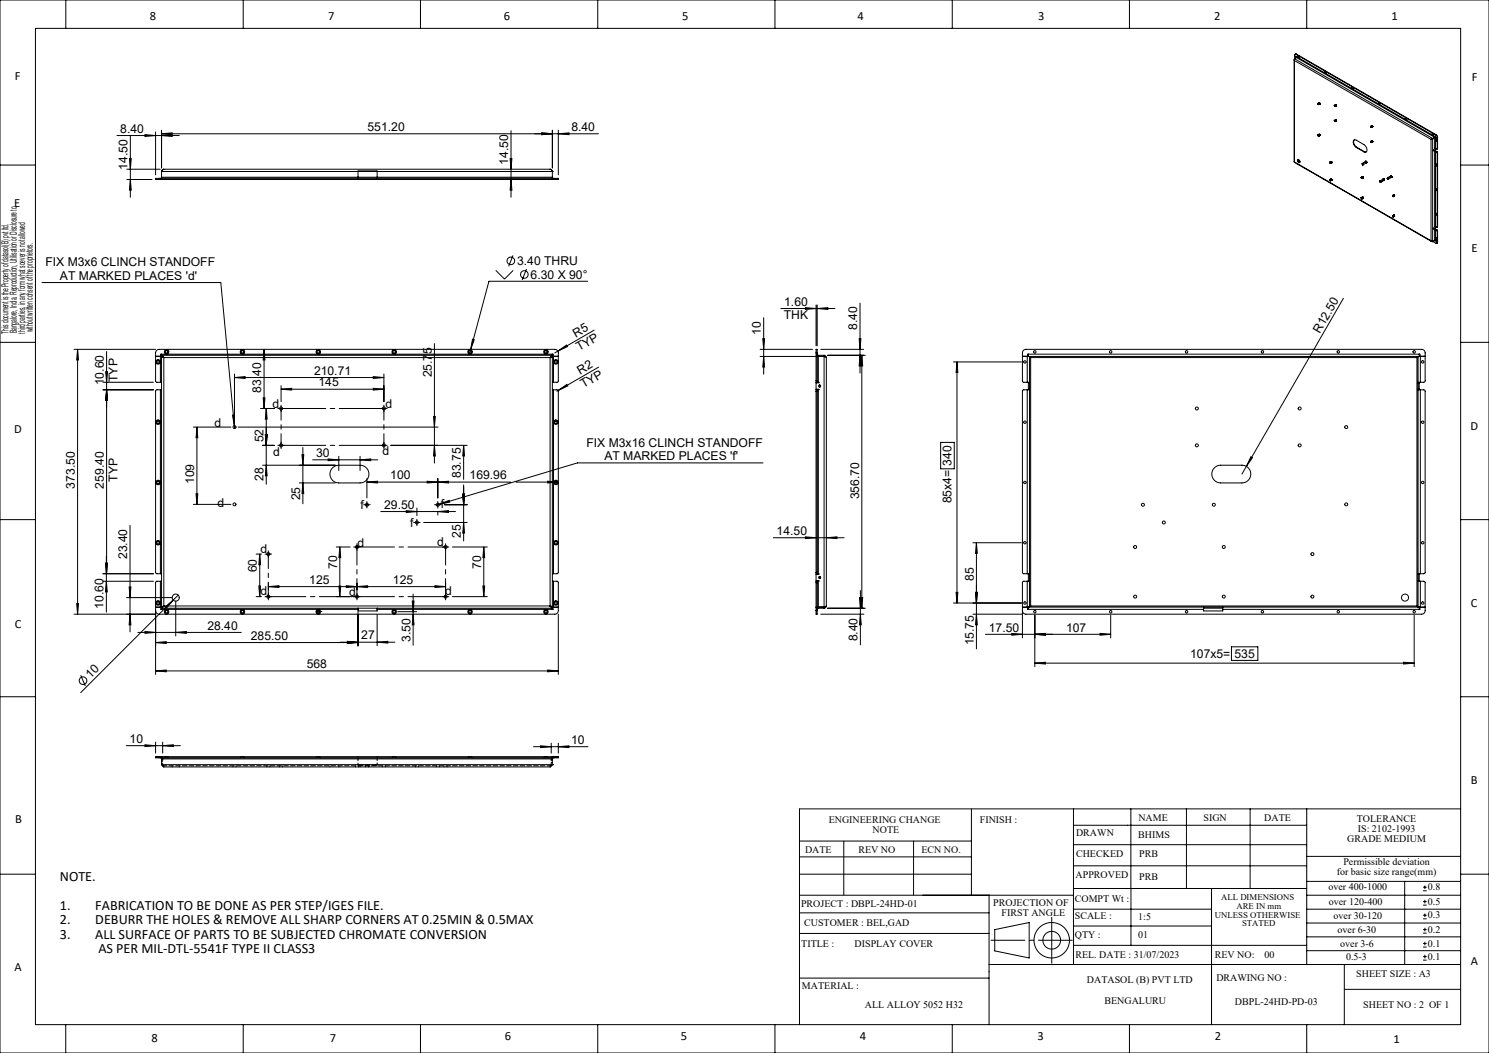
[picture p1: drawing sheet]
<svg xmlns="http://www.w3.org/2000/svg" width="420mm" height="297mm" viewBox="0 0 420 297" stroke-linecap="round" stroke-linejoin="round" font-family="sans-serif">
<g fill="none" stroke="#000" stroke-width=".28">
<path d="M0 0h420v297h-420zM10 8h402v281h-402zM18.6 0v7.9M68.6 0v8M118.6 0v8M168.6 0v8M218.6 0v8M268.6 0v8M318.6 0v8M365 16.9l.1 28.8M365.1 16.7v.4M365.1 16.6v.5"/>
<path d="M365.1 16.6l39 22.5M365.1 17.1l38.6 22.2M365.1 17.1v28.6M365.2 15.9l39.5 22.8M365.2 16l.5 .2M365.3 15.9l-.1 .1M365.3 16.4v.1M365.6 15.3l-.4 .2v1M365.6 15.3l39.4 22.8M365.7 15.3h-.4M365.7 15.3h-.1M365.7 15.3l39.4 22.7"/>
<path d="M365.7 16.2l-.6 .4M365.8 16l-.1 .2M365.8 16l39 22.5M366.1 15.8l.3 .1 .1 .4-.3-.1zM366.3 15.8l.2 .3M366.4 15.8l.1 .3M368.6 0v8M33 38.2h17.6M36.8 38.3v17.3M40.9 38l3 .2-3 .3zM43.9 37.2v12.1M45.6 38.2l3-.2v.5z"/>
<path d="M45.6 37.7l3-.2v.5zM45.6 36.7v10.7M144.1 36.9v18.7M152.8 37.5l3 .2-3 .3zM155.8 36.7v10.7M157.5 37.7l3-.2v.5zM157.5 36.7v12.6M168.8 37.7h-123.2M371.7 29.2v.1M371.7 38.1v.1M371.7 38.1l.3 .3M371.7 29.2l.3 .3"/>
<path d="M371.7 38.1h.1M371.7 29.2h.1M371.8 38.1l.2 .2M371.8 29.2l.2 .2M371.8 38.1h.1M371.8 29.2h.1M371.8 38.2l.1 .2M371.8 29.3l.1 .2M371.9 38.1l.1 .2M371.9 29.2l.1 .2M371.9 29.5h.1M371.9 38.1h-.1"/>
<path d="M372 29.4h.1M372 38.3h.1M372 38.4h.1M372 29.5h.1M372 38.4h-.1M372 29.5h-.1M372 37.9l.3 .3M372 29l.3 .3M372 37.9l-.2 .1M372 29l-.2 .1M372.1 29l.2 .2M372.1 37.9l.2 .3"/>
<path d="M372.1 37.9h.1M372.1 29h.1M372.1 29l.2 .3M372.1 29l.2 .3zM372.2 29.4l-.2 .1M372.3 38.2l-.3 .2M372.3 38.2h.1M372.3 29.3h.1M372.3 38.2v.1M372.3 29.2v.1M373.7 20.2l.4 .1v.4l-.3-.1zM373.9 20.2l.2 .3"/>
<path d="M376.4 34l.1-.1 .2 .3M376.4 29.8l.1-.1 .2 .3M376.4 29.8l.3 .2M376.4 34l.3 .2M376.4 29.8h.1M376.4 29.8l.2 .1M376.4 34l.2 .2M376.4 34h.1M376.4 29.7l.4-.2 .2 .3M376.4 29.8l.2 .2M376.5 29.7l.1 .3M376.5 34l.1 .2"/>
<path d="M376.5 29.7l.1 .2M376.5 29.7h.1M376.5 34h.1M376.5 30h.1M376.5 34.3h.1M376.5 29.8h-.1M376.5 34h-.1M376.5 29.8l.1 .1M376.5 34l.1 .1M376.6 29.9h.1M376.6 34.2h.1M376.7 30h.1"/>
<path d="M376.7 34.2h.1M376.7 30h-.2M376.7 34.2l-.2 .1M376.7 29.5l.2 .3M376.7 33.8l.2 .3M376.7 33.8l-.3 .1M376.7 29.5l.3 .3M376.7 33.8l.3 .2M376.7 33.8h.1M376.7 33.8l.2 .2M376.8 29.5l.1 .3M376.8 33.8l.1 .3"/>
<path d="M376.9 34.1l-.3 .2M376.9 29.9h.1M376.9 34.1h.1M376.9 29.8v.1M376.9 29.8l-.3 .2M376.9 34.1l-.2 .1M376.9 29.8h.1M376.9 34h.1M376.9 34v.1M377 29.8h.1M377 29.8l-.1 .1M377 34h.1"/>
<path d="M377 34l-.1 .1M381.3 24.5l.3 .2v.3l-.3-.1zM381.7 24.8l-.2-.2 .1 .3M382 39.5a1.53 1.53 0 0 0 .7 2M386.6 35.7l.2-.1 .1 .3M386.6 35.7l.3 .2M386.6 39.9h.2l.1 .2M386.6 39.9l.3 .2M386.6 35.7h.1M386.6 39.9v.1M386.6 39.9h.1M386.7 35.7l.2 .2"/>
<path d="M386.7 40l.2 .1M386.7 35.7h.1M386.7 40h.1M386.7 35.7l.1 .2zM386.7 40l.1 .2M386.7 39.9l.2 .2M386.8 35.7l.1 .1M386.8 39.9l.1 .2M386.8 35.7h.1M386.8 39.9h.1M386.8 36h.1M386.8 35.7l.1 .2"/>
<path d="M386.8 35.7h-.1M386.8 39.9l-.1 .1M386.9 35.9h.1M386.9 35.9l-.1 .1M386.9 35.4l.3 .3M386.9 39.7l.3 .3M386.9 35.4l-.2 .2M386.9 39.7l-.2 .1M387 35.4l.2 .3M387 39.7l.2 .3M387 39.7h.1M387 35.5l.2 .2"/>
<path d="M387.1 35.8l-.2 .2M387.2 35.7l-.1 .1M387.2 40l-.1 .1M387.2 35.7l-.3 .2M387.2 40l-.3 .1M387.2 40h.1M387.2 35.7h.1M387.2 35.7v.1M387.2 40v.1M388.8 28.9l.4 .2v.3l-.4-.2zM389.2 29.2l-.2-.3 .2 .3M396.4 33.3l.3 .1v.4l-.3-.2z"/>
<path d="M396.6 33.3l.2 .3M403.7 39.3v28.6M403.9 39.2h-.1M404 37.6l.3 .2v.3l-.3-.1zM404.1 39.1l-.4 .2M404.1 39.2l-.4 .1M404.1 39.1v29.1M404.2 37.7l.1 .3-.1-.3M404.7 38.9h.1M404.7 38.9h.2M404.7 38.9l-.6 .3M404.7 38.7l-.6 .4"/>
<path d="M404.7 38.7v3.1M404.8 38.5l-.1 .2M404.8 38.5l.1 .3 .6 .2M404.8 38.7h.1M404.9 38.6l-.2 .3M404.9 38.9v3.6l-.3 .2M404.9 38.8v.1M404.9 39.4l.4 .1v.4l-.3-.2zM405 38.1l.4 .6M405.1 38l.4 .7M405.1 38l-.1 .1M405.2 39.4l.1 .3z"/>
<path d="M405.4 38.7v3.2M405.5 39.1h.1M405.5 38.7h-.1M405.5 38.7v3.2M0 46.6h10M35.8 47.7h9.4M35.8 50.6h7.1M36.5 44.7h.5l-.2 3zM36.8 50.6l.2 3h-.5zM44.9 50.3h-.2a.49 .49 0 0 0-.8 .3h1M44.9 50.6h111.6M44.9 50.3v.3"/>
<path d="M44.9 50.3h111.6M45.6 50v.3M45.6 50l-.4 .3M45.6 48.4v1.6M45.6 50h110.2M45.6 48.4h110.2M45.6 48.4h.1M46.2 47.7l-.6 .7M46.2 47.7l-.5 .3-.1 .4M46.2 47.7h109M101 50.3v-2h5.4v2M101 48.3h5.4"/>
<path d="M143.9 44.7h.5l-.3 3zM144.1 50.6l.3 3h-.5zM155.2 47.7l.6 .7M155.2 47.7l.4 .2 .2 .5M155.8 50v.3M155.8 50l.3 .3M155.8 48.4v1.6M155.8 48.4h.1M156.5 50.3h.2a.49 .49 0 0 1 .8 .3h-1M156.5 50.3v.3M365.1 45.7h.1M365.1 45.7l38.7 22.4"/>
<path d="M365.1 45.7l38.6 22.2M366 45l.6 .2a.35 .35 0 0 1-.1 .7 .35 .35 0 0 1-.5-.4zM366.1 45.4l.6 .3M366.1 45l.1 .4 .4 .4-.4-.3M375.1 45.8h.1M375.1 50.7h.1M375.1 45.8l.3 .2M375.1 50.7l.3 .2M375.1 45.8l.2 .2M375.1 50.7l.2 .2M375.2 45.8l.1 .2M375.2 50.7l.1 .2"/>
<path d="M375.2 46.1h.1M375.2 51h.1M375.3 50.7h-.1M375.3 50.7v.2M375.3 50.7v.1M375.3 46h.1M375.3 50.9h.1M375.3 50.8v.1M375.3 45.9v-.1v.1M375.4 46h.1M375.4 50.9h.1M375.4 46l-.2 .1"/>
<path d="M375.4 50.9l-.2 .1M375.4 45.6l.3 .3M375.4 50.5l.3 .3M375.4 45.6l-.3 .1M375.4 50.5l-.3 .1M375.4 45.5l.3 .4M375.4 50.4l.3 .4M375.4 45.5v.1M375.4 50.4v.1M375.5 45.6l.2 .3M375.5 50.5l.2 .3M375.7 45.9l-.3 .2"/>
<path d="M375.7 50.8l-.3 .2M375.7 45.9h-.1M375.7 50.8h-.1M375.7 45.9h.1M375.7 50.8h.1M382.6 41.6l-.7-.8a.73 .73 0 0 1-.2-.9 .73 .73 0 0 1 .9-.4l2.3 1.4 .5 .6a.73 .73 0 0 1 .2 1 .73 .73 0 0 1-.9 .3M382.6 41.6l2.1 1.2M382.7 41.5l-.1 .1M382.7 41.5l2.1 1.2M383.9 50.1h.1M383.9 55.8h.1M383.9 50.1l.3 .2"/>
<path d="M383.9 55.8l.3 .2M383.9 50l.3 .3M383.9 50v.1M384 50.1l.2 .2M384 55.8l.2 .2M384 50.1h.1M384 55.8h.1M384 50.1l.1 .2M384 55.8l.1 .2M384.1 50.1l.1 .2M384.1 55.8l.1 .2M384.1 50.4h.1"/>
<path d="M384.1 56.1h.1M384.1 50.1h-.1M384.1 55.8h-.1M384.1 50.1l.1 .1M384.1 55.8l.1 .1M384.2 50.3h.1M384.2 56h.1M384.2 50.2v.1M384.2 55.9v.1M384.2 50.3l-.1 .1M384.2 56l-.1 .1M384.2 49.8l.3 .4"/>
<path d="M384.2 55.6l.3 .3M384.2 49.8l-.2 .2M384.2 55.6l-.2 .1M384.3 49.8l.2 .4M384.3 55.6l.2 .3M384.3 55.5l.2 .4M384.3 49.8h.1M384.3 55.5v.1M384.3 46.2l.1 .2M384.3 46.1l.1 .4M384.3 46.1l-.1 .1M384.3 46.1h.1"/>
<path d="M384.3 46.2h.1M384.4 46.2l.1 .2M384.4 49.9l.1 .3M384.4 55.6l.1 .3M384.4 46.3l.1 .1M384.4 46.5h.1M384.4 46.2l.1 .1M384.4 46.4h.1M384.5 46.3l-.1 .1M384.5 46.4h.1M384.5 46.4h-.1M384.5 50.2l-.3 .2"/>
<path d="M384.5 55.9l-.3 .2M384.5 50.2h.1M384.5 55.9h.1M384.8 42.7l.6 .1M384.8 42.7l-.1 .1M385.2 45.5h.1M385.2 45.5l-.1 .1M385.2 45.6l.2 .3M385.2 45.6l-.9 .5M385.2 45.5l.2 .5M385.2 45.5l.3 .4M385.3 45.5h.1"/>
<path d="M385.3 45.5h-.1M385.3 45.5l.2 .5M385.3 45.5l.2 .2-.1 .3M385.3 45.5l-.1 .1M385.3 45.5l.3 .3M385.3 45.5l.2 .3M385.3 46h.1M385.4 45.6l.1 .2M385.4 46h.1M385.4 45.9l-.9 .6M386.8 40.2h.1M386.9 40.1h.1"/>
<path d="M386.9 40.1l-.1 .1M387.1 40.1l-.2 .1M389.2 51.1l.3 .1M389.2 51.1h.1M389.2 51.2l.1-.2 .2 .2M389.2 51.2l.2 .2 .1-.2M389.2 51.2h.2M389.3 51.2l.1 .2M389.3 51.2h-.1M389.3 51.1v.1M389.3 51.2h.1M389.3 51.2v.1"/>
<path d="M389.3 51.2l.1 .1M389.3 51.1v.2M389.3 51.1l.1 .2M389.3 51.1l.2 .2M389.3 51.4h.1M389.4 51.1l-.1 .1M389.4 51.1l.1 .2M389.4 51.2h.1M389.5 51.3h-.2M389.5 51.2l-.1 .2M389.5 51.2h.1M390.1 50.5l.4 .2"/>
<path d="M390.2 50.5l.2 .2M390.2 50.4l.3 .3M390.2 50.4v.1M390.2 50.5l-.9 .5M390.2 50.4l.3 .2M390.2 50.4h.1M390.3 50.5l.2 .2M390.4 50.4l.1 .2M390.4 50.7l-.9 .7M390.4 50.7l-.9 .5M390.5 50.7h.1M390.5 50.7l-.2 .2"/>
<path d="M390.5 50.7l-.1 .2M390.5 50.7v.1M390.5 50.7v.2M390.5 50.6v.1M391.3 50.3h.1M391.4 50.3l.1 .2M391.4 50.2l.1 .4M391.4 50.2l-.1 .1M391.4 50.2h.1M391.4 50.2l.1 .3M391.4 50.2v.1M391.4 50.3h.1"/>
<path d="M391.4 50.5v.1M391.4 50.6h.1M391.5 50.3v.1zM391.5 50.5h.1M391.5 50.6h.1M391.5 50.4v.1M392.3 49.7l-1 .5M392.3 49.6l-.1 .1M392.3 49.6h.1M392.3 49.6l.2 .3-.1 .2M392.3 49.7l.2 .3-1 .6M392.3 49.7h.1"/>
<path d="M392.3 49.6v.1M392.3 49.6l.2 .4M392.3 49.6l.2 .5M392.3 49.6l.3 .3M392.4 49.6h-.1M392.4 49.6h.1M392.4 49.6l.2 .2-.1 .2zM392.4 49.6l.2 .3M392.4 49.6l.2 .3zM392.4 50.1h.1M392.5 50.1h.1M392.8 55.2h.1"/>
<path d="M392.8 55.2l.2 .2M392.8 55.1l.3 .3M392.8 55.1v.1M392.8 55.1l.3-.2 .2 .4M392.9 55.2l.1 .2M392.9 55.5h.1M392.9 55.2h-.1M392.9 55.2l.1 .1M393 55.2v.1M393 55.4h.1M393 55.3v.1M393.1 55.4l-.2 .1"/>
<path d="M393.1 54.9l.2 .4M393.1 54.9h.1M393.2 55l.1 .3M393.3 55.3l-.3 .2M393.3 55.3h.1M404.5 42.2l-.2 .3M404.6 42.7h.1M404.7 41.8l.7 .1M404.7 42.7h.2M404.7 42.7v21.2M404.8 42.6h.2M404.8 41.8h-.1"/>
<path d="M404.9 42.7v21.8l-.3 .2M404.9 42.7l.3 .2M404.9 46.3l.4 .1v.4l-.3-.1zM404.9 53.3l.4 .1v.4l-.3-.2zM405 42.6l-.1 .1M405 42.6l.4 .2M405.2 46.4l.1 .2zM405.2 42.9l.2 .2M405.3 53.6l-.1-.3 .1 .3M405.4 42.8l.1 .3M405.4 42.8l-.2 .1M405.4 43.1v20.9"/>
<path d="M405.5 41.9l-.2 .1M405.5 43.1v20.8M405.5 41.9h-.1M405.5 43.1h-.1M412 46.6h8M11.8 79.7h50.5l3.9 41.2M139.8 76.3l2.5 2.4 2.5-2.4M144.7 72l-1.2 3.1M148.5 75.9l-1.2 3.1M165.8 79.3h-27.9l-5.5 20.5M392.8 60.9h.1M392.8 60.9l.2 .2"/>
<path d="M392.8 60.9l.3 .2M392.9 60.9l.1 .2M392.9 60.9h-.1M392.9 60.9l.1 .1M393 61.1h.1M393 61v.1M393.1 61.1l-.2 .1M393.1 60.7l.2 .3M393.1 60.6l.2 .4M393.1 60.6l-.3 .2M393.2 60.7l.1 .3M393.3 61l-.3 .2"/>
<path d="M393.3 61h.1M403.7 67.9l.4 .1M403.7 67.9l.4 .3M404.1 68h.1M404.2 68.1l.9 .5 .3-.2M404.3 68l-.1 .1M404.5 64.3l-.2 .2M404.6 64.7h.1M404.7 67.7h.1M404.7 63.9l.7 .1M404.7 64.7h.2M404.7 67.7h.2"/>
<path d="M404.7 67.8l.1 .1M404.7 64.7v3.1M404.7 67.7l-.6 .3M404.7 67.8l-.6 .4M404.8 64.6l.2 .1M404.8 67.7h.1M404.8 63.9h-.1M404.9 67.7l.6 .3M404.9 67.7l-.1 .2M404.9 67.9h-.1M404.9 67.7h.1M404.9 64.7v3"/>
<path d="M404.9 67.7l.6 .2M404.9 64.7l.3 .2M404.9 60.2l.4 .1v.4l-.3-.1zM404.9 67.1l.4 .2v.4l-.3-.2zM405 64.7h-.1M405 64.7l.4 .2M405.2 60.2l.1 .3zM405.2 64.9l.2 .3M405.3 67.4l-.1-.2 .1 .3M405.4 64.9l.1 .2M405.4 64.9h-.2M405.4 65.2v3.2"/>
<path d="M405.5 67.9v.1M405.5 63.9l-.2 .2M405.5 68.3l-.2 .3M405.5 65.1v3.2M405.5 63.9l-.1 .1M405.5 65.1l-.1 .1M405.5 68.3l-.1 .1M0 96.6h10M20.9 98.5h23M21.9 98.5l.2 3h-.5zM21.9 98.5v74.7M30.1 99.2v62.6"/>
<path d="M44.2 98.8l.7-.3h111.6a1 1 0 0 1 1 1v1h-1.5v-.6h-110.6v.6h-1.5v-1.2zM45.6 99.9v.3M74.5 98.5v16.7M74.5 98.5l.2 3h-.5zM122.5 96.9v33.7M133.3 95.7l.5 .1-1.1 2.8zM155.8 99.9v.3M157.4 99l2.4-1.7 .3 .5zM157.4 99l-.9 .5M167.6 93.1l-10.2 5.9M214.4 98.5h14.8M215.2 95.5h.5l-.3 3z"/>
<path d="M215.4 89.6v15.9M220.2 87h15.3M227.2 86.8l3 .2-3 .3zM230.2 99.5v-.2a.49 .49 0 0 1 .3-.8v1M230.2 86v11.5M230.2 99.5v1h.3v-1M230.2 99.5h.3M230.5 87l3-.2v.5zM230.5 99.9l.3 .3M230.5 86v11.5M231.5 98.5h12.1M242.3 95.5h.5l-.2 3z"/>
<path d="M242.6 85.5v19.7M288.7 98.8l.7-.3h111.6a1 1 0 0 1 1 1v1h-1.5v-.6h-110.6v.6h-1.5v-1.2zM290.1 99.9v.6M378.9 84.2l-27.3 47.3M400.3 99.9v.6M412 96.6h8M29.1 107.8h14.2M29.1 109.9h14.2M29.8 104.8h.5l-.2 3zM30.1 109.9l.2 3h-.5zM45.2 107.8h.4M45.2 100.6h.4"/>
<path d="M45.2 109.9h.4M45.2 100.6h-1.3v6.9l.3 .3h1M45.2 109.9l-1 .1-.3 .3v51.1l.3 .4h1M45.2 100.6v7.2M45.2 109.9v51.9M45.6 100.2l.6 .7M45.6 100.5l.6 .4M45.6 100.6l.6 .3M45.6 100.2v71.4M45.6 100.2h110.2M45.6 100.6h.1M45.9 100.7l.3 .2"/>
<path d="M46.2 100.9v70M46.2 100.9h109M46.2 100.9h.1M65.6 117.1l.5-.1v3zM66.1 106.5l3-.3v.5zM66.1 105.5v14M66.1 106.5h42.2M73.5 115.2h3.9M74.2 112.2h.5l-.2 3zM75.1 115.2l.2 3h-.5zM75.1 115.2v21.4M78.8 115.2h1"/>
<path d="M79.3 109.8l3-.3v.5zM79.3 108.8v4.5M79.3 109.8h29M79.3 114.7v1M105.3 109.5l3 .3-3 .2zM105.3 106.2l3 .3-3 .2zM107.8 115.2h1M108.3 105.5v7.8M108.3 114.7v1M122.3 117.5h.5l-.3 3zM155.2 100.9v70M155.2 100.9h.1"/>
<path d="M155.4 100.7l-.2 .2M155.7 100.6h.1M155.8 100.2l-.6 .7M155.8 100.6l-.6 .3M155.8 100.5l-.6 .4M155.8 109.9h.3M155.8 107.8h.3M155.8 100.6h.3M155.8 100.2v71.4M156.1 109.9l1.1 .1 .3 .3v51.1l-.3 .4h-1.1M156.1 100.6h1.4v6.9l-.3 .3h-1.1M156.1 100.6v7.2"/>
<path d="M156.1 109.9v51.9M157.4 110.1l2.5-1.7 .3 .5zM168.8 103.6l-11.7 6.7M214.4 100.5h15.4M215.4 100.5l.3 3h-.5zM230.2 107.4v.4h.3M230.2 110.3v51.1M230.2 107.4h.3M230.2 110.3h.3M230.5 107.4v.4M230.5 109.9h-.3v.4M230.5 109.9v.4"/>
<path d="M230.5 107.8h.3M230.5 100.6h.3M230.5 109.9h.3M230.5 100.4l.3 .1M230.5 100.6h-.3v6.8M230.5 100.6v6.8M230.5 110.3v51.1M230.8 107.8l.2 .2h-.8v1.8h.8l-.2 .1M230.8 100.2h1.6M230.8 100.5h1.6M230.8 100.2v7.6M230.8 109.9v51.9"/>
<path d="M231.3 108.6l-.2 .3 .2 .3M232.4 100.6l.7 .3M232.4 100.2l.5 .2 .2 .5M232.4 100.5l.3 .1M232.4 100.2v71.4M232.4 100.6h.1M233.1 100.9v70M233.4 100.2h10.7M242.6 100.2l.2 3h-.5zM243.1 100.2v71.4M243.1 100.2l.2 3h-.5zM268.9 102.1h19.2"/>
<path d="M269.9 102.1v68M269.9 102.1l.3 3h-.5zM289.8 107.8h.6M289.8 100.6h.6M289.8 109.9h.6M289.8 100.6h-1.4v6.9l.3 .3h1.1M289.8 109.9l-1.1 .1-.3 .3v51.1l.3 .4h1.1M289.8 100.6v7.2M289.8 109.9v51.9M290.1 100.5l.1 .1M290.1 109.8h.3M290.1 100.5h110.2"/>
<path d="M290.1 108h.3M290.1 107.8v2.1M290.4 100.6l.3 .3M290.4 100.6v70.6M290.4 100.7l.3 .2M290.7 100.9h109M290.7 100.9v70M399.7 100.9v70M399.9 100.7l-.2 .2M400 100.6h.6M400 107.8h.6M400 109.9h.6"/>
<path d="M400 100.6l-.3 .3M400 109.8h.3M400 108h.3M400 100.6v70.6M400.3 107.8v2.1M400.3 100.5l-.1 .1M400.6 109.9l1.1 .1 .3 .3v51.1l-.3 .4h-1.1M400.6 100.6h1.4v6.9l-.3 .3h-1.1M400.6 100.6v7.2M400.6 109.9v51.9M54.5 120.5h10.6M55.3 139.3h.5l-.3 3z"/>
<path d="M55.5 120.5l.3 3h-.5zM55.5 120.5v21.8M67.1 120.5h56.4M74.1 125.6h3.3M74.1 131.2h20.5M74.8 122.6h.5l-.2 3zM75.1 131.2l.2 3h-.5zM78.8 125.6h1M79.3 125.1v1M84.4 136.2h10.2M85.2 128.2h.5l-.3 3zM85.4 136.2l.3 3h-.5z"/>
<path d="M85.4 126.2v15.9M88.2 129.7h18.4M92.6 129.4l3 .3-3 .2zM93.6 132.1l.7-.6 .8-.2 6.5-.1a2.5 2.5 0 0 1 2.5 2.5 2.5 2.5 0 0 1-2.5 2.5h-6a2.5 2.5 0 0 1-2.3-1.4 2.5 2.5 0 0 1 .3-2.7zM95.6 128.7v4M101.6 129.7l3-.3v.5zM101.6 128.7v4M103.5 136l3-.3v.5zM103.5 135v5.4M103.5 136h40.5M107.8 125.6h1M108.3 125.1v1"/>
<path d="M110.2 125.6h21.6M120.5 135.7l3 .3-3 .2zM122.5 125.6l.3 3h-.5zM123.5 136l3-.3v.5zM123.5 135v5.4M130.5 139.4h.5l-.2 3zM130.8 125.6v9.6M130.8 136.7v15.9M130.8 125.6l.2 3h-.5zM145.6 136h11.9M154.5 135.7l3 .3-3 .2zM215.2 130.6h-52.3l-39 11.6"/>
<path d="M265.3 124.8h3.9v7.4h-3.9zM342.7 131.8l.8-.4 .8-.2h6a2.5 2.5 0 0 1 2.5 2.5 2.5 2.5 0 0 1-2.5 2.5h-6a2.5 2.5 0 0 1-2.3-1.6 2.5 2.5 0 0 1 .7-2.8zM351.6 131.5l-1.3 2.2M352.8 128.8l.5 .3-1.7 2.4zM0 146.6h10M29.8 158.8h.5l-.3 3zM29.8 158.8h.5l-.2 3zM30 156.8v15.8M36.7 148.2v30M54.5 142.3h10.6M72.3 156.3h1.5M73.3 156.3l.2 3h-.5z"/>
<path d="M73.3 156.3v12M75.2 156.3h1M75.7 155.8v1M94.8 154.3h4M95.8 154.3l.3 3h-.5zM95.8 154.3v14M100.2 154.3h1M100.7 153.8v1M103 142.4h1M103.5 141.9v1M107.4 144.3h21.1M114.6 144l3 .3-3 .2z"/>
<path d="M117.1 147.4h1M117.6 143.3v2.1M117.6 146.9v1M119.5 147.4h12.3M123 142.4h1M123.5 141.9v1M123.5 144.3l3-.3v.5zM123.5 144.3v1M123.9 142.2l2.8-1.1 .1 .5zM123.9 142.2l-.8 .3M125.2 154.3h1M125.4 142.4h6.4"/>
<path d="M125.7 153.8v1M127.6 154.3h9.9M130.8 147.4l.2 3h-.5zM136.5 154.3v14M136.5 154.3l.2 3h-.5zM218.1 151.7h20M227.2 151.4l3 .3-3 .2zM233.1 151.7l3-.3v.5zM274.4 153.1h13.7M275.4 153.1v29.9M275.4 153.1l.3 3h-.5zM412 146.6h8"/>
<path d="M21.6 170.2h.5l-.2 3zM29 161.8h14.3M29 163.9h14.3M30 163.9l.3 3h-.5zM35.7 168.6h12.9M36.4 165.6h.5l-.2 3zM36.7 173.2l.2 3h-.5zM38.9 178.4h29.1M40.9 178.1l3 .3-3 .2zM43.9 173.2h-23M45.2 171.2h.4M45.2 163.9h.4"/>
<path d="M45.2 161.8h.4M45.2 163.9l-1 .1-.3 .3v6.9h1.3M45.2 163.9v7.3M45.6 171.6v.3M45.6 171.6h110.2M45.6 171.2h.1M46.2 170.9l-.6 .3M46.2 170.9l-.3 .2M46.2 170.9l-.6 .7M46.2 170.9h109M46.2 170.9h.1M46.6 171.2l2.3-1.9-2 2.3z"/>
<path d="M49.6 178.4l3-.3v.5zM49.6 169.6v9.8M50.3 167.8l-27.5 27.5M72.3 168.3h1.5M73 165.3h.5l-.2 3zM75.2 168.3h1M75.7 165.5l3-.3v.5zM75.7 164.5v1.9M75.7 165.5h50M75.7 167.8v1M89.5 172.5h1M90 172v1"/>
<path d="M94.8 168.3h4M95.6 165.3h.5l-.3 3zM97.7 165.2l3 .3-3 .2zM100.2 168.3h1M100.7 165.5l3-.3v.5zM100.7 164.5v1.9M100.7 167.8v1M101 172.6v9.6M101 171.6h.1M101 171.6v.3M101 171.9h-55.6v-.6h-1.5v18.9M101 171.9v.4h5.4v-.4"/>
<path d="M106.4 173.3v8.8M106.4 171.5h.1M106.4 171.6v.3M106.4 171.9h49.6v-.6h1.5v.9a1 1 0 0 1-1 1h-111.6a1 1 0 0 1-1-1M112.2 172.5h5.3M116.3 169.5h.5l-.3 3zM116.5 173.2l.3 3h-.5zM116.5 167.5v14.5M122.7 165.2l3 .3-3 .2zM125.2 168.3h1M125.7 164.5v1.9M125.7 167.8v1"/>
<path d="M127.6 168.3h9.9M136.2 165.3h.5l-.2 3zM155.2 170.9l.6 .7M155.2 170.9l.6 .3M155.2 170.9l.2 .2M155.2 170.9h.1M155.7 171.2h.1M155.8 171.6v.3M155.8 171.2h.3M155.8 163.9h.3M155.8 161.8h.3M156.1 163.9l1.1 .1 .3 .3v6.9h-1.4"/>
<path d="M156.1 163.9v7.3M157.5 173.2v17M230.2 172.2v.2a.49 .49 0 0 0 .3 .8v-1M230.2 161.4v.4h.3M230.2 164.3v6.9h.3M230.2 161.4h.3M230.2 172.2h.3M230.2 164.3h.3M230.5 161.4v.4M230.5 163.9v.4M230.5 163.9h-.3v.4M230.5 161.8h.3"/>
<path d="M230.5 171.2h.3M230.5 163.9h.3M230.5 171.3h-.3v.9M230.5 164.3v6.9M230.5 171.3v.9M230.8 171.6l-.3 .3M230.8 171.2l-.3 .1M230.8 161.8l.2 .2h-.8v1.8h.8l-.2 .1M230.8 171.6h1.6M230.8 171.2h1.6M230.8 163.9v7.7M231.3 162.6l-.2 .3 .2 .3"/>
<path d="M231.5 173.2h12.2M232.4 171.2h.1M232.7 171.1l-.3 .1M233.1 170.9l-.7 .3M233.1 170.9l-.2 .5-.5 .2M233.4 171.6h10.7M242.4 168.6h.5l-.2 3zM242.7 173.2l.2 3h-.5zM242.7 166.6v15.3M242.8 168.6h.5l-.2 3zM268.9 170.1h19.2M269.7 167.1h.5l-.3 3z"/>
<path d="M274.4 173.2h14M275.2 167.1h.5l-.3 3zM275.4 173.2l.3 3h-.5zM278 178.9h35.3M285.4 178.7l3 .2-3 .3zM289.8 171.2h.6M289.8 163.9h.6M289.8 163.9l-1.1 .1-.3 .3v6.9h1.4M289.8 161.8h.6M289.8 163.9v7.3M290.1 171.2v.7M290.1 171.2h110.2"/>
<path d="M290.1 163.8h.3M290.1 162h.3M290.1 161.8v2.1M290.2 171.2h-.1M290.7 170.9l-.3 .2M290.7 170.9l-.3 .3M290.7 170.9h109M291.9 178.9l3-.2v.5zM291.9 173.5v14.5M310.3 178.7l3 .2-3 .3zM313.3 173.5v6.4M339.5 171.2v.7"/>
<path d="M339.5 171.2h.1M339.5 171.9h-49.6v-.6h-1.5v8.6M339.5 171.5h5.4M339.5 171.9v.4h5.4v-.4M344.9 171.9h55.6v-.6h1.5v.9a1 1 0 0 1-1 1h-111.6a1 1 0 0 1-1-1M344.9 171.2v.7M344.9 171.2h.1M398.9 173.5v14.5M399.7 170.9l.2 .2M399.7 170.9l.3 .3M400 161.8h.6M400 171.2h.6"/>
<path d="M400 163.9h.6M400 163.8h.3M400 162h.3M400.2 171.2h.1M400.3 171.2v.7M400.3 161.8v2.1M400.6 163.9l1.1 .1 .3 .3v6.9h-1.4M400.6 163.9v7.3M0 196.5h10M22.8 190.5l1.3 3M43.9 189.2l3-.2v.5zM43.9 181.2l3-.2v.5z"/>
<path d="M43.9 189.2h113.6M43.9 181.2h57.1M96 181.1h15.4M98 180.9l3 .2-3 .3zM98 181l3 .2-3 .3zM106.4 181.1l3-.2v.5zM154.5 189l3 .2-3 .3zM291.9 187h107M291.9 187l3-.2v.5zM347.4 182.4h7.4v3.9h-7.4zM395.9 186.8l3 .2-3 .3zM412 196.5h8"/>
<path d="M35.6 210.3h15.3M40.9 210.1l3 .2-3 .3zM43.9 209.3v3.1M44.9 213.4h-.2a.49 .49 0 0 0-.8 .3h1M44.9 213.4v.3M44.9 213.4h111.6M44.9 213.7h111.6M45.2 213.7l.4 .4M45.6 215.7h.1M45.6 213.7v.4M45.6 215.7l.6 .6h109l.6-.6M45.6 214.1v1.6"/>
<path d="M45.6 214.1h110.2M45.6 215.7h110.2M45.9 210.3l3-.2v.5zM45.9 209.3v3.1M150.5 210.6h15.4M152.5 210.4l3 .2-3 .3zM155.5 209.6v2.8M155.8 215.7h.1M155.8 213.7v.4M155.8 214.1v1.6M156.1 213.7l-.3 .4M156.5 213.4h.2a.49 .49 0 0 1 .8 .3h-1"/>
<path d="M156.5 213.4v.3M157.5 210.6l3-.2v.5zM157.5 209.6v2.8M225.5 237.2h48.5M225.5 228.1v60.9M274 228.1v24.4M302.8 232.8h65.8M302.8 238.2h65.8M319 228.1v22.5M334.7 228.1v22.5M352.6 228.1v22.5M368.6 228.1v43.9"/>
<path d="M412 228.1h-109.2v43.9M0 246.6h10M225.5 246.6h48.5M225.5 252.5h77.3M225.5 257.5h53.5M225.5 241.7h48.5M279 252.5v36.5M296.7 258.7v13M302.8 256.4h38.9M302.8 244.2h65.8M302.8 250.6h65.8M319 250.6v16"/>
<path d="M341.7 250.6v38.4M368.6 256.4h43.4M368.6 252.5h43.4M368.6 248.6h43.4M368.6 241.5h43.4M396.2 248.6v23.4M401.4 251.2h1M401.4 250.2h1M401.4 255.3h1M401.4 254.3h1M401.4 259.2h1M401.4 258.2h1"/>
<path d="M401.9 249.7v1M401.9 253.8v1M401.9 257.7v1M412 246.6h8M225.5 263.3h53.5M225.5 275.9h53.5M279 272h133M280.6 262.2l9.7-2v10l-9.7-2zM302.8 266.6h65.8M302.8 261.2h38.9M368.6 268.1h43.4M368.6 264.2h43.4"/>
<path d="M368.6 260.3h43.4M379.2 279h32.8M379.2 272v17M401.4 263.2h1M401.4 262.2h1M401.4 267.1h1M401.4 266.1h1M401.4 270.8h1M401.4 269.8h1M401.9 261.7v1M401.9 265.6v1M401.9 269.3v1"/>
<path d="M18.5 289v8M68.6 289v8M118.6 289v8M168.6 289v8M218.6 289v8M268.6 289v8M318.6 289v8M368.6 289v8"/>
<circle cx="404.4" cy="42.4" r=".15"/>
<circle cx="144.1" cy="73.6" r="1.07"/>
<circle cx="147.9" cy="77.4" r="1.07"/>
<circle cx="404.4" cy="64.4" r=".15"/>
<circle cx="47" cy="99.2" r=".63"/>
<circle cx="47" cy="99.2" r=".34"/>
<circle cx="68.4" cy="99.2" r=".63"/>
<circle cx="68.4" cy="99.2" r=".34"/>
<circle cx="89.8" cy="99.2" r=".63"/>
<circle cx="89.8" cy="99.2" r=".34"/>
<circle cx="111.2" cy="99.2" r=".63"/>
<circle cx="111.2" cy="99.2" r=".34"/>
<circle cx="132.6" cy="99.2" r=".63"/>
<circle cx="132.6" cy="99.2" r=".34"/>
<circle cx="154" cy="99.2" r=".63"/>
<circle cx="154" cy="99.2" r=".34"/>
<circle cx="291.9" cy="99.2" r=".34"/>
<circle cx="313.3" cy="99.2" r=".34"/>
<circle cx="334.7" cy="99.2" r=".34"/>
<circle cx="356.1" cy="99.2" r=".34"/>
<circle cx="377.5" cy="99.2" r=".34"/>
<circle cx="398.9" cy="99.2" r=".34"/>
<circle cx="44.6" cy="119.1" r=".63"/>
<circle cx="44.6" cy="102.1" r=".63"/>
<circle cx="44.6" cy="102.1" r=".34"/>
<circle cx="44.6" cy="119.1" r=".34"/>
<circle cx="79.3" cy="115.2" r=".42"/>
<circle cx="108.3" cy="115.2" r=".42"/>
<circle cx="156.8" cy="102.1" r=".34"/>
<circle cx="156.8" cy="119.1" r=".34"/>
<circle cx="156.8" cy="119.1" r=".63"/>
<circle cx="156.8" cy="102.1" r=".63"/>
<circle cx="231.2" cy="108.9" r=".3"/>
<circle cx="289.1" cy="102.1" r=".34"/>
<circle cx="289.1" cy="119.1" r=".34"/>
<circle cx="337.6" cy="115.2" r=".42"/>
<circle cx="366.6" cy="115.2" r=".42"/>
<circle cx="401.3" cy="102.1" r=".34"/>
<circle cx="401.3" cy="119.1" r=".34"/>
<circle cx="44.6" cy="136.1" r=".63"/>
<circle cx="44.6" cy="136.1" r=".34"/>
<circle cx="66.1" cy="120.5" r=".42"/>
<circle cx="79.3" cy="125.6" r=".42"/>
<circle cx="108.3" cy="125.6" r=".42"/>
<circle cx="156.8" cy="136.1" r=".34"/>
<circle cx="156.8" cy="136.1" r=".63"/>
<circle cx="289.1" cy="136.1" r=".34"/>
<circle cx="337.6" cy="125.6" r=".42"/>
<circle cx="366.6" cy="125.6" r=".42"/>
<circle cx="379.7" cy="120.5" r=".42"/>
<circle cx="401.3" cy="136.1" r=".34"/>
<circle cx="44.6" cy="153.1" r=".63"/>
<circle cx="44.6" cy="153.1" r=".34"/>
<circle cx="66.1" cy="142.3" r=".42"/>
<circle cx="75.7" cy="156.3" r=".42"/>
<circle cx="100.7" cy="154.3" r=".42"/>
<circle cx="103.5" cy="142.4" r=".42"/>
<circle cx="117.6" cy="147.4" r=".42"/>
<circle cx="123.5" cy="142.4" r=".42"/>
<circle cx="125.7" cy="154.3" r=".42"/>
<circle cx="156.8" cy="153.1" r=".34"/>
<circle cx="156.8" cy="153.1" r=".63"/>
<circle cx="289.1" cy="153.1" r=".34"/>
<circle cx="320.2" cy="154.3" r=".42"/>
<circle cx="322.4" cy="142.4" r=".42"/>
<circle cx="328.3" cy="147.4" r=".42"/>
<circle cx="342.4" cy="142.4" r=".42"/>
<circle cx="345.2" cy="154.3" r=".42"/>
<circle cx="370.2" cy="156.3" r=".42"/>
<circle cx="379.7" cy="142.3" r=".42"/>
<circle cx="401.3" cy="153.1" r=".34"/>
<circle cx="44.6" cy="170.1" r=".63"/>
<circle cx="44.6" cy="170.1" r=".34"/>
<circle cx="47" cy="172.5" r=".63"/>
<circle cx="47" cy="172.5" r=".34"/>
<circle cx="49.6" cy="168.6" r="1"/>
<circle cx="68.4" cy="172.5" r=".34"/>
<circle cx="68.4" cy="172.5" r=".63"/>
<circle cx="75.7" cy="168.3" r=".42"/>
<circle cx="89.8" cy="172.5" r=".63"/>
<circle cx="89.8" cy="172.5" r=".34"/>
<circle cx="100.7" cy="168.3" r=".42"/>
<circle cx="111.2" cy="172.5" r=".63"/>
<circle cx="111.2" cy="172.5" r=".34"/>
<circle cx="125.7" cy="168.3" r=".42"/>
<circle cx="132.6" cy="172.5" r=".63"/>
<circle cx="132.6" cy="172.5" r=".34"/>
<circle cx="154" cy="172.5" r=".34"/>
<circle cx="154" cy="172.5" r=".63"/>
<circle cx="156.8" cy="170.1" r=".34"/>
<circle cx="156.8" cy="170.1" r=".63"/>
<circle cx="231.2" cy="162.9" r=".3"/>
<circle cx="289.1" cy="170.1" r=".34"/>
<circle cx="291.9" cy="172.5" r=".34"/>
<circle cx="313.3" cy="172.5" r=".34"/>
<circle cx="320.2" cy="168.3" r=".42"/>
<circle cx="334.7" cy="172.5" r=".34"/>
<circle cx="345.2" cy="168.3" r=".42"/>
<circle cx="356.1" cy="172.5" r=".34"/>
<circle cx="370.2" cy="168.3" r=".42"/>
<circle cx="377.5" cy="172.5" r=".34"/>
<circle cx="396.3" cy="168.6" r="1"/>
<circle cx="398.9" cy="172.5" r=".34"/>
<circle cx="401.3" cy="170.1" r=".34"/>
<circle cx="23.4" cy="192" r="1.07"/>
<circle cx="296.7" cy="265.2" r="5"/>
<circle cx="296.7" cy="265.2" r="2.5"/>
</g>
<path d="M302.4 265.2h-22.9" fill="none" stroke="#000" stroke-width=".28" stroke-dasharray="15.2 1.3 1.3 1.3" stroke-dashoffset="5.7"/>
<path d="M238 237.2v15.3M257.7 237.2v15.3" fill="none" stroke="#080808" stroke-width=".28"/>
<path d="M225.5 228.1h77.3" fill="none" stroke="#0b0b0b" stroke-width=".28"/>
<g fill="none" stroke="#000" stroke-width=".28" stroke-dasharray="15.2 1.3 1.3 1.3">
<path d="M78.8 115.2h-.4M79.3 114.7v-.4M79.3 115.7v.4M79.8 115.2h.4M107.8 115.2h-.4M108.3 114.7v-.4M108.3 115.7v.4M108.8 115.2h.4M78.8 125.6h-.4M79.3 125.1v-.4M79.3 126.1v.4M79.8 125.6h.4"/>
<path d="M107.8 125.6h-.4M108.3 125.1v-.4M108.3 126.1v.4M108.8 125.6h.4M75.2 156.3h-.4M75.7 155.8v-.4M75.7 156.8v.4M76.2 156.3h.4M100.2 154.3h-.4M100.7 153.8v-.4M100.7 154.8v.4M101.2 154.3h.4"/>
<path d="M103 142.4h-.4M103.5 141.9v-.5M103.5 142.9v.4M104 142.4h.4M117.1 147.4h-.4M117.6 146.9v-.5M117.6 147.9v.4M118.1 147.4h.4M123 142.4h-.4M123.5 141.9v-.5M123.5 142.9v.4M124 142.4h.4"/>
<path d="M125.2 154.3h-.4M125.7 153.8v-.4M125.7 154.8v.4M126.2 154.3h.4M75.2 168.3h-.4M75.7 167.8v-.4M75.7 168.8v.4M76.2 168.3h.4M89.5 172.5h-.3M90 172v-.3M90 173v.3M90.5 172.5h.3"/>
<path d="M100.2 168.3h-.4M100.7 167.8v-.4M100.7 168.8v.4M101.2 168.3h.4M125.2 168.3h-.4M125.7 167.8v-.4M125.7 168.8v.4M126.2 168.3h.4"/>
</g>
<path d="M79.3 115.2h29M108.3 125.6h-29" fill="none" stroke="#000" stroke-width=".28" stroke-dasharray="15.2 1.3 1.3 1.3" stroke-dashoffset="2.6"/>
<path d="M108.3 115.2v10.4M79.3 125.6v-10.4" fill="none" stroke="#000" stroke-width=".28" stroke-dasharray="15.2 1.3 1.3 1.3" stroke-dashoffset="11.9"/>
<path d="M125.7 154.3v14M100.7 168.3v-14" fill="none" stroke="#000" stroke-width=".28" stroke-dasharray="15.2 1.3 1.3 1.3" stroke-dashoffset="10.1"/>
<path d="M100.7 154.3h25M100.7 168.3h-25M125.7 168.3h-25" fill="none" stroke="#000" stroke-width=".28" stroke-dasharray="15.2 1.3 1.3 1.3" stroke-dashoffset="4.6"/>
<path d="M75.7 168.3v-12" fill="none" stroke="#000" stroke-width=".28" stroke-dasharray="15.2 1.3 1.3 1.3" stroke-dashoffset="11.1"/>
<g fill="#000">
<path d="M157.4 99l2.4-1.7 .3 .5zM157.4 110.1l2.5-1.7 .3 .5zM352.8 128.8l.5 .3-1.7 2.4zM46.6 171.2l2.3-1.9-2 2.3z"/>
<path d="M152.8 37.5l3 .2-3 .3zM45.6 37.7l3-.2v.5zM45.9 210.3l3-.2v.5zM40.9 210.1l3 .2-3 .3zM233.1 151.7l3-.3v.5zM227.2 151.4l3 .3-3 .2z"/>
<path d="M227.2 86.8l3 .2-3 .3zM230.5 87l3-.2v.5z"/>
<path d="M29.8 104.8h.5l-.2 3zM30.1 109.9l.2 3h-.5zM30.1 109.9l.2 3h-.5zM29.8 158.8h.5l-.2 3z"/>
<path d="M85.2 128.2h.5l-.3 3zM85.4 136.2l.3 3h-.5zM75.1 115.2l.2 3h-.5zM74.8 122.6h.5l-.2 3zM74.5 98.5l.2 3h-.5zM74.2 112.2h.5l-.2 3zM74.8 122.6h.5l-.2 3zM75.1 131.2l.2 3h-.5zM136.5 154.3l.2 3h-.5zM136.2 165.3h.5l-.2 3zM55.5 120.5l.3 3h-.5zM55.3 139.3h.5l-.3 3zM130.8 125.6l.2 3h-.5zM130.5 139.4h.5l-.2 3zM130.5 139.4h.5l-.2 3zM130.8 147.4l.2 3h-.5zM143.9 44.7h.5l-.3 3zM144.1 50.6l.3 3h-.5zM36.5 44.7h.5l-.2 3zM36.8 50.6l.2 3h-.5z"/>
<path d="M101.6 129.7l3-.3v.5zM92.6 129.4l3 .3-3 .2z"/>
<path d="M21.6 170.2h.5l-.2 3zM21.9 98.5l.2 3h-.5zM73 165.3h.5l-.2 3zM73.3 156.3l.2 3h-.5zM95.6 165.3h.5l-.3 3zM95.8 154.3l.3 3h-.5zM122.5 125.6l.3 3h-.5zM122.3 117.5h.5l-.3 3zM242.3 95.5h.5l-.2 3zM242.6 100.2l.2 3h-.5zM243.1 100.2l.2 3h-.5zM242.8 168.6h.5l-.2 3zM242.7 173.2l.2 3h-.5zM242.4 168.6h.5l-.2 3zM215.2 95.5h.5l-.3 3zM215.4 100.5l.3 3h-.5z"/>
<path d="M29.8 158.8h.5l-.3 3zM30 163.9l.3 3h-.5z"/>
<path d="M116.5 173.2l.3 3h-.5zM116.3 169.5h.5l-.3 3zM36.7 173.2l.2 3h-.5zM36.4 165.6h.5l-.2 3zM269.7 167.1h.5l-.3 3zM269.9 102.1l.3 3h-.5z"/>
<path d="M275.4 173.2l.3 3h-.5zM275.2 167.1h.5l-.3 3z"/>
<path d="M275.2 167.1h.5l-.3 3zM275.4 153.1l.3 3h-.5z"/>
<path d="M285.4 178.7l3 .2-3 .3zM291.9 178.9l3-.2v.5z"/>
<path d="M43.9 189.2l3-.2v.5zM154.5 189l3 .2-3 .3zM98 180.9l3 .2-3 .3zM106.4 181.1l3-.2v.5zM79.3 109.8l3-.3v.5zM105.3 109.5l3 .3-3 .2zM43.9 181.2l3-.2v.5zM98 181l3 .2-3 .3zM100.7 165.5l3-.3v.5zM122.7 165.2l3 .3-3 .2zM75.7 165.5l3-.3v.5zM97.7 165.2l3 .3-3 .2zM66.1 106.5l3-.3v.5zM105.3 106.2l3 .3-3 .2zM133.3 95.7l-.6 2.9 1.1-2.8zM65.6 117.1l.5 2.9v-3zM40.9 178.1l3 .3-3 .2zM49.6 178.4l3-.3v.5zM103.5 136l3-.3v.5zM120.5 135.7l3 .3-3 .2zM114.6 144l3 .3-3 .2zM123.5 144.3l3-.3v.5zM123.5 136l3-.3v.5zM154.5 135.7l3 .3-3 .2zM123.9 142.2l2.9-.6-.1-.5zM152.8 37.5l3 .2-3 .3zM157.5 37.7l3-.2v.5zM40.9 38l3 .2-3 .3zM45.6 38.2l3-.2v.5zM291.9 178.9l3-.2v.5zM310.3 178.7l3 .2-3 .3z"/>
<path d="M291.9 187l3-.2v.5zM395.9 186.8l3 .2-3 .3z"/>
<path d="M152.5 210.4l3 .2-3 .3zM157.5 210.6l3-.2v.5z"/>
</g>
<path d="M45.9 213.4v.7M47.3 213.4h-.7M68.7 213.4h-.7M90.1 213.4h-.7M101 214.1v-.7M106.4 213.4v.7M111.5 213.4h-.7M132.9 213.4h-.7M154.3 213.4h-.7M155.5 214.1v-.7" fill="none" stroke="#000" stroke-width=".28" stroke-dasharray="1.3 .6" stroke-dashoffset=".3"/>
<g fill="none" stroke="#000" stroke-width=".28" stroke-dasharray="1.3 .6">
<path d="M44.2 213.4l-.2 .3M44.2 213.4h.1M44.3 213.7v-.3M44.6 213.4h-.4M44.9 213.4h-.3M44.9 213.4h.1M45.2 213.7l-.3-.3M45.2 213.7v-.3M45.4 213.4v.3M45.6 213.7v-.3M45.6 215.7h.1M45.6 214.2h.3"/>
<path d="M45.6 214.7h.3M45.9 214.1h-.3M46.2 216l-.3-.3M46.2 216v.3M46.6 213.4l-.2 .3M46.6 213.4h.1M47.3 213.4h.1M47.6 213.7l-.3-.3M48.6 216v.3M50.6 216.3v-.3M65.7 216v.3M66.6 216.3v-.3"/>
<path d="M68 213.4l-.2 .3M68 213.4h.1M68.7 213.4h.1M69 213.7l-.3-.3M75.3 216v.3M76.1 216.3v-.3M78.9 216v.3M79.7 216.3v-.3M89.4 213.4l-.2 .3M89.4 213.4h.1M90.1 213.4h.1M90.4 213.7l-.3-.3"/>
<path d="M93.1 216v.3M95.6 216v.3M100.3 216v.3M101 215.7h.1M101 215.7v.1M101.1 216.3v-.3M101.6 216v.3M103.1 216v.3M103.9 216.3v-.3M104.1 216.3v-.3M106.4 215.7h.1M106.4 215.7v.1"/>
<path d="M107.9 216v.3M108.7 216.3v-.3M110.8 213.4l-.2 .3M110.8 213.4h.1M111.5 213.4h.1M111.8 213.7l-.3-.3M117.2 216v.3M118 216.3v-.3M123.1 216v.3M123.9 216.3v-.3M125.3 216v.3M126.1 216.3v-.3"/>
<path d="M132.2 213.4l-.2 .3M132.2 213.4h.1M132.9 213.4h.1M133.2 213.7l-.3-.3M153.6 213.4l-.2 .3M153.6 213.4h.1M154.3 213.4h.1M154.6 213.7l-.3-.3M155.2 216v.3M155.5 215.7l-.3 .3M155.5 215.1h.3M155.8 215.7h.1"/>
<path d="M155.8 213.7v-.3M155.8 214.2h-.3M155.8 214.4h-.3M156 213.4v.3M156.1 213.7v-.3M156.4 213.4l-.2 .3M156.4 213.4h.1M156.8 213.4h-.4M157.1 213.4v.3M157.1 213.4h-.3M157.1 213.4h.1M157.4 213.7l-.3-.3"/>
</g>
<path d="M45.6 215.7l.6 .3M155.2 216h-109M155.2 216l.6-.3" fill="none" stroke="#000" stroke-width=".28" stroke-dasharray="1.3 .6" stroke-dashoffset=".4"/>
<path d="M45.9 215.7v-1.6M101 215.7v-1.6M106.4 214.1v1.6M155.5 215.7v-1.6" fill="none" stroke="#000" stroke-width=".28" stroke-dasharray="1.3 .6" stroke-dashoffset=".8"/>
<path d="M45.9 214.1l-.2-.5-.5-.2M156.1 213.4l-.4 .2-.2 .5" fill="none" stroke="#000" stroke-width=".28" stroke-dasharray="1.3 .6" stroke-dashoffset=".5"/>
<path d="M106.4 215.8h-5.4M106.4 215.7h-5.4" fill="none" stroke="#000" stroke-width=".28" stroke-dasharray="1.3 .6" stroke-dashoffset="-.2"/>
<g font-size="4">
<text x="16.9" y="248.5">NOTE.</text>
<text x="16.9" y="256.6">1.</text>
<text x="26.9" y="256.6">FABRICATION TO BE DONE AS PER STEP/IGES FILE.</text>
<text x="16.9" y="260.7">2.</text>
<text x="26.9" y="260.7">DEBURR THE HOLES &amp; REMOVE ALL SHARP CORNERS AT 0.25MIN &amp; 0.5MAX</text>
<text x="16.9" y="264.8">3.</text>
<text x="26.9" y="264.8">ALL SURFACE OF PARTS TO BE SUBJECTED CHROMATE CONVERSION</text>
<text x="27.7" y="268.8">AS PER MIL-DTL-5541F TYPE II CLASS3</text>
</g>
<g font-size="3.5">
<text x="42.3" y="5.6">8</text>
<text x="92.6" y="5.6">7</text>
<text x="142.1" y="5.6">6</text>
<text x="192.4" y="5.6">5</text>
<text x="241.9" y="5.6">4</text>
<text x="292.8" y="5.6">3</text>
<text x="342.5" y="5.6">2</text>
<text x="392.5" y="5.6">1</text>
<text x="4.2" y="22.5">F</text>
<text x="415.2" y="22.9">F</text>
<text x="4" y="58.3">E</text>
<text x="415.1" y="71.2">E</text>
<text x="4" y="122.2">D</text>
<text x="414.8" y="121.2">D</text>
<text x="414.9" y="171.3">C</text>
<text x="4.2" y="177.2">C</text>
<text x="414.9" y="221.2">B</text>
<text x="4.2" y="232.2">B</text>
<text x="4.1" y="273.8">A</text>
<text x="414.9" y="272.2">A</text>
<text x="42.7" y="293.8">8</text>
<text x="93.1" y="293.8">7</text>
<text x="142.4" y="293.4">6</text>
<text x="192.1" y="293.4">5</text>
<text x="242.5" y="293.4">4</text>
<text x="292.7" y="293.4">3</text>
<text x="342.6" y="293.4">2</text>
<text x="393.1" y="294.1">1</text>
</g>
<g font-size="3.4">
<text x="33.9" y="37.5">8.40</text>
<text x="103.7" y="37">551.20</text>
<text x="161.2" y="37">8.40</text>
<text x="36" y="47.9" transform="rotate(-90 36 47.9)">14.50</text>
<text x="143.4" y="46.4" transform="rotate(-90 143.4 46.4)">14.50</text>
<text x="12.8" y="75.1">FIX M3x6 CLINCH STANDOFF</text>
<text x="145.9" y="74.7">3.40 THRU</text>
<text x="16.9" y="78.9">AT MARKED PLACES 'd'</text>
<text x="149.7" y="78.6">6.30 X 90°</text>
<text x="221.2" y="86.2">1.60</text>
<text x="162.4" y="95.2" transform="rotate(-30 162.4 95.2)">R5</text>
<text x="214.6" y="94.4" transform="rotate(-90 214.6 94.4)">10</text>
<text x="221.1" y="90.1">THK</text>
<text x="241.8" y="93.1" transform="rotate(-90 241.8 93.1)">8.40</text>
<text x="372.2" y="94.2" transform="rotate(-60 372.2 94.2)">R12.50</text>
<text x="163.3" y="99.1" transform="rotate(-30 163.3 99.1)">TYP</text>
<text x="33.1" y="107.7" transform="rotate(-90 33.1 107.7)">TYP</text>
<text x="88.6" y="105.7">210.71</text>
<text x="121.8" y="106.5" transform="rotate(-90 121.8 106.5)">25.75</text>
<text x="163.7" y="105.6" transform="rotate(-30 163.7 105.6)">R2</text>
<text x="29.3" y="108.7" transform="rotate(-90 29.3 108.7)">10.60</text>
<text x="73.7" y="110.7" transform="rotate(-90 73.7 110.7)">83.40</text>
<text x="89.8" y="109">145</text>
<text x="164.6" y="109.5" transform="rotate(-30 164.6 109.5)">TYP</text>
<text x="76.9" y="115">d</text>
<text x="108.8" y="115">d</text>
<text x="60.5" y="120.6">d</text>
<text x="74.3" y="124.8" transform="rotate(-90 74.3 124.8)">52</text>
<text x="165.4" y="126">FIX M3x16 CLINCH STANDOFF</text>
<text x="77" y="128.5">d</text>
<text x="89.1" y="128.9">30</text>
<text x="107.9" y="128.4">d</text>
<text x="170.5" y="129.8">AT MARKED PLACES 'f'</text>
<text x="268.4" y="131.4" transform="rotate(-90 268.4 131.4)">340</text>
<text x="21.1" y="137.8" transform="rotate(-90 21.1 137.8)">373.50</text>
<text x="29.3" y="137.8" transform="rotate(-90 29.3 137.8)">259.40</text>
<text x="33.1" y="135.9" transform="rotate(-90 33.1 135.9)">TYP</text>
<text x="54.8" y="136.6" transform="rotate(-90 54.8 136.6)">109</text>
<text x="74.3" y="135.6" transform="rotate(-90 74.3 135.6)">28</text>
<text x="110.1" y="135.2">100</text>
<text x="130" y="134.9" transform="rotate(-90 130 134.9)">83.75</text>
<text x="132.5" y="135.2">169.96</text>
<text x="61.4" y="143">d</text>
<text x="84.7" y="141.1" transform="rotate(-90 84.7 141.1)">25</text>
<text x="101.7" y="143.5">f</text>
<text x="108.4" y="143.5">29.50</text>
<text x="124.4" y="143.3">f</text>
<text x="242.3" y="140.8" transform="rotate(-90 242.3 140.8)">356.70</text>
<text x="268.4" y="142" transform="rotate(-90 268.4 142)">85x4=</text>
<text x="115.7" y="148.7">f</text>
<text x="73.5" y="156">d</text>
<text x="100.9" y="154.2">d</text>
<text x="123.3" y="154.1">d</text>
<text x="130" y="151.6" transform="rotate(-90 130 151.6)">25</text>
<text x="219.1" y="150.9">14.50</text>
<text x="35.9" y="157.7" transform="rotate(-90 35.9 157.7)">23.40</text>
<text x="72.5" y="161.5" transform="rotate(-90 72.5 161.5)">60</text>
<text x="95.1" y="160.5" transform="rotate(-90 95.1 160.5)">70</text>
<text x="135.7" y="160.5" transform="rotate(-90 135.7 160.5)">70</text>
<text x="73.5" y="167.7">d</text>
<text x="87.2" y="164.7">125</text>
<text x="110.8" y="164.7">125</text>
<text x="125.6" y="167.9">d</text>
<text x="274.6" y="163.8" transform="rotate(-90 274.6 163.8)">85</text>
<text x="29.2" y="171.7" transform="rotate(-90 29.2 171.7)">10.60</text>
<text x="98.5" y="168.2">d</text>
<text x="58.5" y="177.6">28.40</text>
<text x="278.9" y="178.1">17.50</text>
<text x="300.7" y="178.1">107</text>
<text x="70.8" y="180.5">285.50</text>
<text x="101.9" y="180.4">27</text>
<text x="115.8" y="181" transform="rotate(-90 115.8 181)">3.50</text>
<text x="241.9" y="180.9" transform="rotate(-90 241.9 180.9)">8.40</text>
<text x="274.6" y="182.1" transform="rotate(-90 274.6 182.1)">15.75</text>
<text x="335.7" y="185.5">107x5=</text>
<text x="348.2" y="185.5">535</text>
<text x="25.5" y="191.5" transform="rotate(-45 25.5 191.5)">10</text>
<text x="86.5" y="188.5">568</text>
<text x="36.6" y="209.5">10</text>
<text x="161.1" y="209.8">10</text>
</g>
<g font-size="2.8" fill="#0d0000">
<text x="233.7" y="232.1">ENGINEERING CHANGE</text>
<text x="246.1" y="234.9">NOTE</text>
</g>
<g font-size="2.8">
<text x="276.4" y="232.1">FINISH :</text>
<text x="321.1" y="231.6">NAME</text>
<text x="339.5" y="231.6">SIGN</text>
<text x="356.6" y="231.6">DATE</text>
<text x="382.7" y="231.9">TOLERANCE</text>
<text x="303.5" y="235.9">DRAWN</text>
<text x="321.1" y="236.5">BHIMS</text>
<text x="380" y="237.6">GRADE MEDIUM</text>
<text x="383" y="234.7">IS: 2102-1993</text>
<text x="242.1" y="240.6">REV NO</text>
<text x="303.5" y="241.7">CHECKED</text>
<text x="321.4" y="241.7">PRB</text>
<text x="378.9" y="244">Permissible deviation</text>
<text x="303.4" y="247.5">APPROVED</text>
<text x="321.4" y="248.3">PRB</text>
<text x="374.7" y="251.1">over 400-1000</text>
<text x="377" y="246.9">for basic size range(mm)</text>
<text x="402.8" y="251.1">0.8</text>
<text x="225.9" y="255.9">PROJECT : DBPL-24HD-01</text>
<text x="280.2" y="255.6">PROJECTION OF</text>
<text x="303.2" y="254.5">COMPT Wt :</text>
<text x="374.8" y="255.3">over 120-400</text>
<text x="402.8" y="255.2">0.5</text>
<text x="226.8" y="261.1">CUSTOMER : BEL,GAD</text>
<text x="282.5" y="258.5">FIRST ANGLE</text>
<text x="303.2" y="259.3">SCALE :</text>
<text x="321.1" y="259.5">1:5</text>
<text x="376.2" y="259.1">over 30-120</text>
<text x="377.3" y="263.2">over 6-30</text>
<text x="402.8" y="259.1">0.3</text>
<text x="402.8" y="263.1">0.2</text>
<text x="226" y="267">TITLE :</text>
<text x="241.1" y="267">DISPLAY COVER</text>
<text x="303.2" y="264.5">QTY :</text>
<text x="321.1" y="264.5">01</text>
<text x="378.1" y="267.2">over 3-6</text>
<text x="402.8" y="267">0.1</text>
<text x="303.3" y="270.2">REL. DATE : 31/07/2023</text>
<text x="342.7" y="270.3">REV NO:</text>
<text x="356.7" y="270.3">00</text>
<text x="379.7" y="270.9">0.5-3</text>
<text x="382.5" y="275.4">SHEET SIZE : A3</text>
<text x="402.8" y="270.7">0.1</text>
<text x="226.2" y="278.8">MATERIAL :</text>
<text x="306.6" y="277.2">DATASOL (B) PVT LTD</text>
<text x="343.1" y="276.7">DRAWING NO :</text>
<text x="244" y="284.3">ALL ALLOY 5052 H32</text>
<text x="311.5" y="283.3">BENGALURU</text>
<text x="348.3" y="283.3">DBPL-24HD-PD-03</text>
<text x="384.5" y="284.2">SHEET NO : 2 OF 1</text>
</g>
<g font-size="2.8" fill="#060606">
<text x="227.1" y="240.6">DATE</text>
<text x="259.9" y="240.6">ECN NO.</text>
</g>
<text font-size="2.7" fill="#030303" x="2.4" y="94.1" transform="rotate(-90 2.4 94.1)">This document is the Property of datasol(B) pvt ltd.</text>
<text font-size="2.7" fill="#000204" x="4.8" y="94.1" transform="rotate(-90 4.8 94.1)">Bangalore, India. Reproduction, Utilisation or Disclosure to</text>
<text font-size="2.7" fill="#000b15" x="7.1" y="94.1" transform="rotate(-90 7.1 94.1)">third parties, in any form what soever is not allowed</text>
<text font-size="2.7" fill="#00060d" x="9.3" y="93.8" transform="rotate(-90 9.3 93.8)">without written consent of the proprietors.</text>
<g font-size="2.5">
<text x="344.4" y="253.9">ALL DIMENSIONS</text>
<text x="348.8" y="256.3">ARE IN mm</text>
<text x="342.7" y="258.8">UNLESS OTHERWISE</text>
<text x="350.3" y="261.3">STATED</text>
</g>
</svg>
